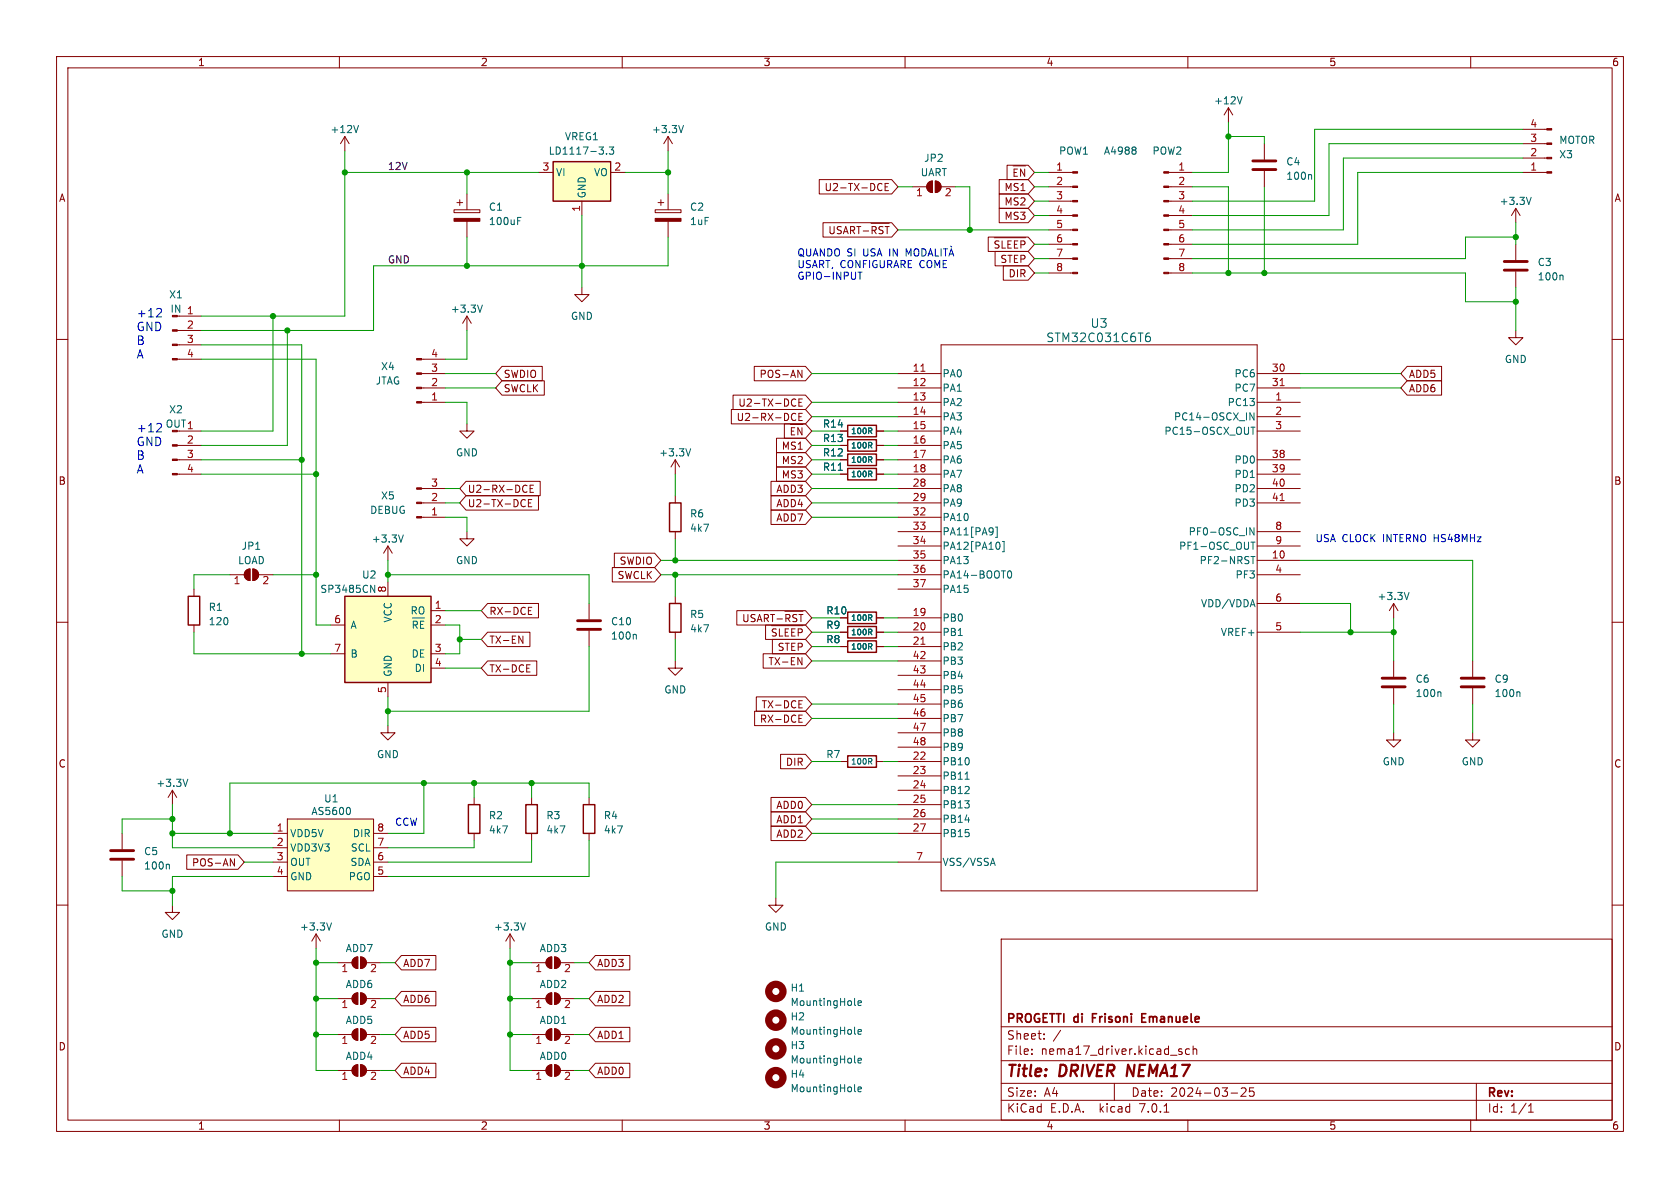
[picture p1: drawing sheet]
<svg xmlns="http://www.w3.org/2000/svg" width="297mm" height="210mm" viewBox="0 0 297 210" stroke-linecap="round" stroke-linejoin="round" font-family="sans-serif">
<g fill="none" stroke="#840000" stroke-width=".18">
<path d="M10 10h277v190h-277zM12 12h273v186h-273zM60 10v2M110 10v2M160 10v2M210 10v2M260 10v2M80.3 37.1h4.5v.5h-4.5zM80.8 35.8h1M81.3 35.3v1M82.5 34.3v2.8M82.5 39.1v2.8"/>
<path d="M95.2 30.5h2.6M102.9 35.6v2.5M107.9 30.5h2.6M115.8 37.1h4.6v.5h-4.6zM116.3 35.8h1M116.8 35.3v1M118.1 24.1v2.6M118.1 34.3v2.8M118.1 39.1v2.8M118.1 24.1l-.8 1.3M118.1 24.1l.8 1.3M10 60h2"/>
<path d="M285 60h2M158.7 71.1h7.7M158.7 66h7.7M158.7 68.6h7.7M158.7 73.7h7.7M158.7 76.2h7.7M158.7 78.7h7.7M166.4 61h55.8v96.5h-55.8zM222.2 71.1h7.7M222.2 66h7.7M222.2 68.6h7.7M222.2 73.7h7.7"/>
<path d="M222.2 76.2h7.7M158.7 99.1h7.7M158.7 81.3h7.7M158.7 83.8h7.7M158.7 86.4h7.7M158.7 88.9h7.7M158.7 91.4h7.7M158.7 94h7.7M158.7 96.5h7.7M222.2 99.1h7.7M222.2 81.3h7.7M222.2 83.8h7.7"/>
<path d="M222.2 86.4h7.7M222.2 88.9h7.7M222.2 94h7.7M222.2 96.5h7.7M10 110h2M148.6 114.3h1.3M148.6 109.2h1.3M148.6 111.8h1.3M154.9 114.3h1.3M154.9 109.2h1.3M154.9 111.8h1.3M158.7 114.3h7.7"/>
<path d="M158.7 109.2h7.7M158.7 111.8h7.7M158.7 101.6h7.7M158.7 104.1h7.7M158.7 116.8h7.7M158.7 119.4h7.7M222.2 111.8h7.7M222.2 101.6h7.7M222.2 106.7h7.7M285 110h2M148.6 134.6h1.3M154.9 134.6h1.3"/>
<path d="M158.7 134.6h7.7M158.7 137.2h7.7M158.7 139.7h7.7M158.7 121.9h7.7M158.7 124.5h7.7M158.7 127h7.7M158.7 129.5h7.7M158.7 132.1h7.7M10 160h2M94 141v1.2M94 147.3v1.3M158.7 142.2h7.7"/>
<path d="M158.7 144.8h7.7M158.7 147.3h7.7M158.7 152.4h7.7M285 160h2M55.9 165.1l-.8 1.3M55.9 165.1v2.5M55.9 165.1l.7 1.3M59.7 170.2h2.5M62.6 169.4l.6-.2v2a1.02 1.02 0 0 1-.9-.7 1.02 1.02 0 0 1 .3-1.1zM63.8 169.2a1.02 1.02 0 0 1 1 1 1.02 1.02 0 0 1-1 1zM64.8 170.2h2.5M90.2 165.1l-.8 1.3"/>
<path d="M90.2 165.1v2.5M90.2 165.1l.7 1.3M177 166h108v32h-108zM60 198v2M94 189.2h2.5M94 182.9h2.5M96.8 188.5l.7-.3v2a1.02 1.02 0 0 1-.9-.6 1.02 1.02 0 0 1 .2-1.1zM96.8 182.1l.7-.2v2a1.02 1.02 0 0 1-.9-.7 1.02 1.02 0 0 1 .2-1.1zM98 188.2a1.02 1.02 0 0 1 1.1 1 1.02 1.02 0 0 1-1.1 1zM98 181.9a1.02 1.02 0 0 1 1.1 1 1.02 1.02 0 0 1-1.1 1zM99.1 189.2h2.5M99.1 182.9h2.5"/>
<path d="M110 198v2M160 198v2M177 194.5h108M177 191.5h108M177 187.5h108M177 181.5h108M182.4 186.3v.1M182.4 185.5v.1M184.6 183.6v.1M184.6 182.8v.1M197 191.5v3M205.8 196.6h.8"/>
<path d="M208.4 185.7l.6 .4-.2 .3-.4-.1M208.9 185.5l-.3-.1-.2 .2M210 198v2M210.3 185.5l-.4-.1-.3 .3v.4l.1 .2h.6M210.9 185.5l.2-.1 .4 .1 .1 .9M210.9 184.9v1.5M217.6 193.2h1.2M219.4 192.4l.6-.1 .2 .1 .1 .3-.9 1.1h.9M221.6 192.3h-.7v.7l.2-.1h.5l.1 .3-.1 .5-.2 .1-.5-.1M260 198v2M261 191.5v6.5M270.2 196.6h.9"/>
<path d="M270.2 195.5l.4-.4v1.5"/>
</g>
<path d="M201.9 179.9h.5M202.6 179.2h-.7v1.5h.7" fill="none" stroke="#840000" stroke-width=".3"/>
<g fill="#840000" stroke="#840000" stroke-width=".18">
<path d="M96.8 188.5l.7-.3v2a1.02 1.02 0 0 1-.9-.6 1.02 1.02 0 0 1 .2-1.1z"/>
<path d="M98 188.2a1.02 1.02 0 0 1 1.1 1 1.02 1.02 0 0 1-1.1 1z"/>
<path d="M62.6 169.4l.6-.2v2a1.02 1.02 0 0 1-.9-.7 1.02 1.02 0 0 1 .3-1.1z"/>
<path d="M63.8 169.2a1.02 1.02 0 0 1 1 1 1.02 1.02 0 0 1-1 1z"/>
<path d="M80.3 38.6h4.5v.5h-4.5z"/>
<path d="M96.8 182.1l.7-.2v2a1.02 1.02 0 0 1-.9-.7 1.02 1.02 0 0 1 .2-1.1z"/>
<path d="M98 181.9a1.02 1.02 0 0 1 1.1 1 1.02 1.02 0 0 1-1.1 1z"/>
<path d="M115.8 38.6h4.6v.5h-4.6z"/>
</g>
<path d="M97.8 28.6h10.1v7h-10.1zM149.9 113.3h5v2h-5zM149.9 108.2h5v2h-5zM149.9 110.7h5v2.1h-5zM149.9 133.6h5v2h-5zM93 142.2h2v5.1h-2z" fill="none" stroke="#840000" stroke-width=".25"/>
<g fill="none" stroke="#006464" stroke-width=".18">
<path d="M91.5 38.4h.6M107.2 27.1v.2M107.7 26h.8l-.4 .5 .3 .1v.5l-.1 .2-.6-.2M120.8 22.2l-.4 1.2M202.7 59.5h.4l.3 .2-.2 .6h-.5M203.2 58.9a.54 .54 0 0 0-.6 .3M221.1 75.5h.8M221.5 75.5v1.3M221.7 73v1.2l-.7-1.2v1.2M176 93.2h.3v1.8h-.3M176.7 96.1v.8M177.2 95.7h.3v1.8h-.3"/>
<path d="M221.1 98.4h.8M221.1 95.8h.8M221.5 95.8v1.3M221.5 98.4v1.2M221.7 93.3v1.3l-.7-1.3v1.3M178.2 101l.2-.1a.68 .68 0 0 1 .5 .7 .68 .68 0 0 1-.5 .6l-.2-.1-.1-.4zM170.6 137.7h.7M58.6 163.1l-.4 1.3M92.9 163.1l-.4 1.3M151.1 177.7l.2 .1M151.7 177.3l.6-.1-.1-.2-.3-.1-.2 .2v.6h.5M151.1 187.9h.2"/>
<path d="M151.1 182.8h.2M151.7 187.5l.6-.1-.1-.3h-.3l-.2 .1v.7h.5M151.7 182.4l.6-.1-.1-.3h-.3l-.2 .2v.6h.5"/>
</g>
<path d="M162.8 65.6h.7M226.3 68.2h.7M226.3 88.5h.7M162.8 113.9h.7" fill="none" stroke="#a90000" stroke-width=".18"/>
<g fill="none" stroke="#840000" stroke-width="1.3">
<circle cx="137.2" cy="175.3" r="1.27"/>
<circle cx="137.2" cy="185.4" r="1.27"/>
<circle cx="137.2" cy="180.3" r="1.27"/>
</g>
<path d="M97.8 28.6h10.1v7h-10.1z" fill="#ffffc2" stroke="#ffffc2" stroke-width=".18"/>
<path d="M50.8 144.8h15.2v12.7h-15.2z" fill="#ffffc2"/>
<g fill="none" stroke="#840000" stroke-width=".18">
<path d="M217.2 19.1l-.8 1.2M217.2 19.1v2.5M217.2 19.1l.7 1.2M61 24.1l-.8 1.3M61 24.1v2.6M61 24.1l.7 1.3M144.8 31.7h12.8l1.1 1.3-1.1 1.3h-12.8zM145.5 39.4h12.1l1.1 1.2-1.1 1.3h-12.1zM154 39.5h3.2M155.4 32.5l.3-.1 .2 .1M155.9 33.6l-.2 .1-.3-.1M156.5 33h.4"/>
<path d="M157.1 32.4h-.6v1.3h.6M161.3 33h2.5M164.2 32.3l.6-.3v2a1.02 1.02 0 0 1-.9-.6 1.02 1.02 0 0 1 .3-1.1zM165.4 32a1.02 1.02 0 0 1 1 1 1.02 1.02 0 0 1-1 1zM166.4 33h2.5M176.6 31.7h5.2l1.1 1.3-1.1 1.3h-5.2zM176.6 34.3h5.2l1.1 1.3-1.1 1.2h-5.2zM176.6 36.8h5.2l1.1 1.3-1.1 1.3h-5.2zM178 29.2h3.8l1.1 1.3-1.1 1.3h-3.8zM179.1 29.3h2.2M179.3 30.5h.4M179.9 29.9h-.6v1.3h.6"/>
<path d="M181.1 29.9v1.3l-.7-1.3v1.3M185.4 38.1h4.2M185.4 35.6h4.2M185.4 33h4.2M185.4 30.5h4.2M206.6 38.1h4.2M206.6 35.6h4.2M206.6 33h4.2M206.6 30.5h4.2M223.5 25.4v2.8M223.5 30.2v2.8M268 36.8v2.6"/>
<path d="M268 36.8l-.8 1.3M268 36.8l.7 1.3M269.2 30.5h4.3M269.2 22.9h4.3M269.2 25.4h4.3M269.2 27.9h4.3M31.3 58.4h4.3M31.7 55.9h3.9M82.5 55.9l-.7 1.3M82.5 55.9v2.5M82.5 55.9l.8 1.3M102.9 50.8v1.3h1.2l-1.2 1.2-1.3-1.2h1.3"/>
<path d="M146.7 40v1.1M147.5 40v1.1M148.7 40.1l-.5-.1-.2 .3M149.1 41.3l.4-1.3 .4 1.3M151.1 40.3l-.2-.3h-.5v1.3M151.5 40h.7M151.8 40v1.3M154.9 40.3l-.2-.3h-.5v1.3M156.1 40.1l-.5-.1-.2 .3M156.5 40h.7M156.8 40v1.3M174.7 41.9h7.1l1.1 1.3-1.1 1.3h-7.1z"/>
<path d="M175.8 42h5.5M175.9 44.4h5.9l1.1 1.3-1.1 1.3h-5.9zM176.6 42.6h-.5l-.2 .2M177.2 42.6v1.3M177.4 47h4.4l1.1 1.3-1.1 1.2h-4.4zM178.8 42.6h-.6v1.3M179.9 42.6h-.6v1.3M181.2 42.8l-.2-.2h-.5v1.3M185.4 48.3h4.2M185.4 45.7h4.2M185.4 43.2h4.2M185.4 40.6h4.2"/>
<path d="M206.6 48.3h4.2M206.6 45.7h4.2M206.6 43.2h4.2M206.6 40.6h4.2M268 58.4v1.3h1.2l-1.2 1.3-1.3-1.3h1.3M268 43.2v2.8M268 48v2.8M31.3 78.7h4.3M31.3 63.5h4.3M31.3 61h4.3M31.7 76.2h3.9M74.5 63.5h4.2"/>
<path d="M74.5 66h4.2M74.5 68.6h4.2M74.5 71.1h4.2M82.5 74.9v1.3h1.3l-1.3 1.3-1.2-1.3h1.2M88.7 67.3h7.5v2.6h-7.5l-1.1-1.3zM88.7 64.8h7.2v2.5h-7.2l-1.1-1.3zM129.3 72.4h13.1l1.1 1.3-1.1 1.2h-13.1zM129.6 69.8h12.8l1.1 1.3-1.1 1.3h-12.8zM133.3 64.8h9.1l1.1 1.2-1.1 1.3h-9.1zM137.3 77.5h5.1l1.1 1.2-1.1 1.3h-5.1zM138.7 74.9h3.7l1.1 1.3-1.1 1.3h-3.7zM139.7 75h2.3"/>
<path d="M139.9 76.2h.4M140.1 73.1h.3l.3 .1M140.1 70.6l.3-.1 .3 .1M140.5 75.6h-.6v1.3h.6M140.7 74.2l-.3 .1h-.3M140.7 71.7l-.3 .1-.3-.1M141.1 65.4l.7 1.3v-1.3M141.2 71.1h.5M141.2 73.7h.5M141.8 75.6v1.3l-.7-1.3v1.3M141.8 73.1h-.6v1.2h.6M141.8 70.5h-.6v1.3h.6"/>
<path d="M148.6 78.7h1.3M148.6 76.2h1.3M154.9 78.7h1.3M154.9 76.2h1.3M248.8 64.8h6.1v2.5h-6.1l-1.2-1.3zM248.8 67.3h6.1v2.6h-6.1l-1.2-1.3zM31.3 83.8h4.3M31.3 81.3h4.3M68.6 96.5l-.8 1.3M68.6 96.5v2.6M68.6 96.5l.7 1.3M74.5 86.4h4.2"/>
<path d="M74.5 88.9h4.2M74.5 91.4h4.2M82.4 85.1h13.1v2.5h-13.1l-1.1-1.2zM82.4 87.6h12.8v2.6h-12.8l-1.1-1.3zM82.5 94v1.3h1.3l-1.3 1.2-1.2-1.2h1.2M92.5 88.3l.4 .1M92.8 85.8l.4 .1M92.9 89.5l-.4 .1M93.2 86.9l-.4 .1M93.4 88.9h.4M93.7 86.4h.4M94 88.3h-.6v1.3h.6"/>
<path d="M94.3 85.8h-.6v1.2h.6M108.6 97.8h7.1l1.1 1.3-1.1 1.2h-7.1zM119.4 81.3v2.5M119.4 87.6v1.3M119.4 94v1.3M119.4 81.3l-.8 1.3M119.4 81.3l.7 1.3M136.3 85.1h6.1l1.1 1.3-1.1 1.2h-6.1zM136.3 87.6h6.1l1.1 1.3-1.1 1.3h-6.1zM136.3 90.2h6.1l1.1 1.2-1.1 1.3h-6.1zM137.3 82.5h5.1l1.1 1.3-1.1 1.3h-5.1zM137.3 80h5.1l1.1 1.3-1.1 1.3h-5.1z"/>
<path d="M148.6 83.8h1.3M148.6 81.3h1.3M154.9 83.8h1.3M154.9 81.3h1.3M34.3 104.1v1.3M34.3 110.5v1.3M40.6 101.6h2.6M43.5 100.9l.7-.3v2a1.02 1.02 0 0 1-.9-.6 1.02 1.02 0 0 1 .2-1.1zM44.7 100.6a1.02 1.02 0 0 1 1 1 1.02 1.02 0 0 1-1 1zM45.7 101.6h2.6M58.4 110.5h2.6M58.4 115.6h2.6"/>
<path d="M68.6 102.9v2.5M76.2 108h2.5M76.2 110.5h2.5M76.2 115.6h2.5M76.2 118.1h2.5M86.2 106.7h9v2.5h-9l-1.1-1.2zM86.2 116.8h8.7v2.6h-8.7l-1.1-1.3zM86.2 111.8h7.5v2.5h-7.5l-1.1-1.3zM91.7 112.4l.7 1.3v-1.3M93.1 118.8h.6M93.1 117.5h.6M93.4 108h.4"/>
<path d="M93.4 108.6h.6M93.4 107.4h.6M104.1 106.7v2.8M104.1 111.5v2.8M108.2 100.3h7.5l1.1 1.3-1.1 1.3h-7.5zM119.4 116.8v1.3h1.2l-1.2 1.3-1.3-1.3h1.3M119.4 105.4v1.3M119.4 111.8v1.2M130.3 107.9h12.1l1.1 1.3-1.1 1.3h-12.1zM131.5 108.6v1.1M132.2 108.6v1.1M133.5 108.7l-.5-.1-.2 .3"/>
<path d="M133.9 109.9l.4-1.3 .4 1.3M134.9 115.6h7.5l1.1 1.2-1.1 1.3h-7.5zM135.3 110.5h7.1l1.1 1.3-1.1 1.2h-7.1zM135.9 108.9l-.3-.3h-.5v1.3M136.2 108.6h.7M136.4 110.6h5.6M136.5 113h5.9l1.1 1.3-1.1 1.3h-5.9zM136.6 108.6v1.3M137.8 111.2v1.2M138.8 108.1h3.2M138.8 111.2v1.2M139.7 108.9l-.3-.3h-.5v1.3"/>
<path d="M140 111.2v1.2M140.9 108.7l-.5-.1-.3 .3M141.1 116.2l.7 1.3v-1.3M141.1 111.2v1.2M141.2 108.6h.8M141.6 108.6v1.3M148.6 114.3h1.3M148.6 109.2h1.3M148.6 111.8h1.3M154.9 114.3h1.3M154.9 109.2h1.3M154.9 111.8h1.3"/>
<path d="M246.4 106.7v2.5M246.4 116.8v2.8M246.4 106.7l-.8 1.3M246.4 106.7l.7 1.3M260.3 116.8v2.8M30.5 139.7l-.8 1.3M30.5 139.7v2.5M30.5 139.7l.7 1.3M68.6 128.3v1.2h1.2l-1.2 1.3-1.3-1.3h1.3M68.6 120.7v2.5M133.4 125.7h9l1.1 1.3-1.1 1.3h-9zM133.7 123.2h8.7l1.1 1.3-1.1 1.2h-8.7z"/>
<path d="M138 133.3h4.4l1.1 1.3-1.1 1.3h-4.4zM141.2 124.5h.5M141.2 125.1h.6M141.2 123.9h.6M141.2 127h.5M141.2 127.7h.6M141.2 126.4h.6M246.4 129.5v1.3h1.2l-1.2 1.3-1.3-1.3h1.3M246.4 121.7v2.8M260.3 129.5v1.3h1.3l-1.3 1.3-1.2-1.3h1.2M260.3 121.7v2.8M21.6 147.3v2.8"/>
<path d="M21.6 152.1v2.8M33 151.1h9.1l1.1 1.3-1.1 1.3h-9.1zM40.7 151.8l.7 1.3v-1.3M48.3 147.3h2.5M48.3 149.9h2.5M48.3 152.4h2.5M48.3 154.9h2.5M50.8 144.8h15.2v12.7h-15.2zM66 147.3h2.6M66 149.9h2.6M66 152.4h2.6M66 154.9h2.6"/>
<path d="M83.8 141v1.2M83.8 147.3v1.3M104.1 141v1.2M104.1 147.3v1.3M136.3 141h6.1l1.1 1.2-1.1 1.3h-6.1zM136.3 143.5h6.1l1.1 1.3-1.1 1.3h-6.1zM136.3 146h6.1l1.1 1.3-1.1 1.3h-6.1zM137.2 158.8v1.2h1.2l-1.2 1.3-1.3-1.3h1.3M30.5 160v1.3h1.2l-1.2 1.3-1.3-1.3h1.3M59.7 176.5h2.5M62.6 175.8l.6-.3v2a1.02 1.02 0 0 1-.9-.6 1.02 1.02 0 0 1 .3-1.1zM63.8 175.5a1.02 1.02 0 0 1 1 1 1.02 1.02 0 0 1-1 1z"/>
<path d="M64.8 176.5h2.5M71 168.9h6.1v2.6h-6.1l-1.2-1.3zM71 175.3h6.1v2.5h-6.1l-1.2-1.3zM94 176.5h2.5M94 170.2h2.5M96.8 175.8l.7-.3v2a1.02 1.02 0 0 1-.9-.6 1.02 1.02 0 0 1 .2-1.1zM96.8 169.4l.7-.2v2a1.02 1.02 0 0 1-.9-.7 1.02 1.02 0 0 1 .2-1.1zM98 175.5a1.02 1.02 0 0 1 1.1 1 1.02 1.02 0 0 1-1.1 1zM98 169.2a1.02 1.02 0 0 1 1.1 1 1.02 1.02 0 0 1-1.1 1zM99.1 176.5h2.5M99.1 170.2h2.5M105.3 175.3h6v2.5h-6l-1.2-1.3z"/>
<path d="M105.3 168.9h6v2.6h-6l-1.2-1.3zM59.7 189.2h2.5M59.7 182.9h2.5M62.6 188.5l.6-.3v2a1.02 1.02 0 0 1-.9-.6 1.02 1.02 0 0 1 .3-1.1zM62.6 182.1l.6-.2v2a1.02 1.02 0 0 1-.9-.7 1.02 1.02 0 0 1 .3-1.1zM63.8 188.2a1.02 1.02 0 0 1 1 1 1.02 1.02 0 0 1-1 1zM63.8 181.9a1.02 1.02 0 0 1 1 1 1.02 1.02 0 0 1-1 1zM64.8 189.2h2.5M64.8 182.9h2.5M71 181.6h6.1v2.6h-6.1l-1.2-1.3zM71 188h6.1v2.5h-6.1l-1.2-1.3zM105.3 188h6v2.5h-6l-1.2-1.3z"/>
<path d="M105.3 181.6h6v2.6h-6l-1.2-1.3z"/>
</g>
<g fill="none" stroke="#006464" stroke-width=".18">
<path d="M219.6 17.1l-.4 1.3M63.4 22.2l-.4 1.2M200.7 26l.1 .2-.1 .3M200.7 26.6l.1 .2-.1 .4M231.7 30.9l.2 .1v.7M270.7 34.9l-.4 1.2M85.3 53.9l-.5 1.3M276.1 48.6l.2 .2v.7M122.1 79.3l-.4 1.3M71.3 94.6l-.4 1.2M65.5 103.5l.8 1.2v-1.2M73.8 110l-.2-.2h-.5v1.3"/>
<path d="M74.9 109.8h-.6v1.3M112.3 112.1l.2 .2v.7M249.1 104.7l-.4 1.3M33.2 137.7l-.4 1.3M254.6 122.3l.1 .2v.6M268.5 122.3l.2 .2v.6M29.8 152.8l.1 .2v.6M61.8 142.8l.1 .4-.1 .7M151.1 192.9l.2 .1M151.7 192.6l.6-.2-.1-.2-.3-.1-.2 .2v.6h.5"/>
</g>
<g fill="#840000" stroke="#840000" stroke-width=".18">
<path d="M73.7 86.2h.8v.3h-.8z"/>
<path d="M73.7 88.8h.8v.2h-.8z"/>
<path d="M73.7 91.3h.8v.3h-.8z"/>
<path d="M62.6 188.5l.6-.3v2a1.02 1.02 0 0 1-.9-.6 1.02 1.02 0 0 1 .3-1.1z"/>
<path d="M63.8 188.2a1.02 1.02 0 0 1 1 1 1.02 1.02 0 0 1-1 1z"/>
<path d="M205.7 48.1h.9v.3h-.9z"/>
<path d="M205.7 45.6h.9v.2h-.9z"/>
<path d="M205.7 43.1h.9v.2h-.9z"/>
<path d="M205.7 40.5h.9v.3h-.9z"/>
<path d="M205.7 38h.9v.2h-.9z"/>
<path d="M205.7 35.4h.9v.3h-.9z"/>
<path d="M205.7 32.9h.9v.2h-.9z"/>
<path d="M205.7 30.4h.9v.2h-.9z"/>
<path d="M62.6 182.1l.6-.2v2a1.02 1.02 0 0 1-.9-.7 1.02 1.02 0 0 1 .3-1.1z"/>
<path d="M63.8 181.9a1.02 1.02 0 0 1 1 1 1.02 1.02 0 0 1-1 1z"/>
<path d="M189.6 48.1h.9v.3h-.9z"/>
<path d="M189.6 45.6h.9v.2h-.9z"/>
<path d="M189.6 43.1h.9v.2h-.9z"/>
<path d="M189.6 40.5h.9v.3h-.9z"/>
<path d="M189.6 38h.9v.2h-.9z"/>
<path d="M189.6 35.4h.9v.3h-.9z"/>
<path d="M189.6 32.9h.9v.2h-.9z"/>
<path d="M189.6 30.4h.9v.2h-.9z"/>
<path d="M96.8 175.8l.7-.3v2a1.02 1.02 0 0 1-.9-.6 1.02 1.02 0 0 1 .2-1.1z"/>
<path d="M98 175.5a1.02 1.02 0 0 1 1.1 1 1.02 1.02 0 0 1-1.1 1z"/>
<path d="M62.6 175.8l.6-.3v2a1.02 1.02 0 0 1-.9-.6 1.02 1.02 0 0 1 .3-1.1z"/>
<path d="M63.8 175.5a1.02 1.02 0 0 1 1 1 1.02 1.02 0 0 1-1 1z"/>
<path d="M43.5 100.9l.7-.3v2a1.02 1.02 0 0 1-.9-.6 1.02 1.02 0 0 1 .2-1.1z"/>
<path d="M44.7 100.6a1.02 1.02 0 0 1 1 1 1.02 1.02 0 0 1-1 1z"/>
<path d="M164.2 32.3l.6-.3v2a1.02 1.02 0 0 1-.9-.6 1.02 1.02 0 0 1 .3-1.1z"/>
<path d="M165.4 32a1.02 1.02 0 0 1 1 1 1.02 1.02 0 0 1-1 1z"/>
<path d="M96.8 169.4l.7-.2v2a1.02 1.02 0 0 1-.9-.7 1.02 1.02 0 0 1 .2-1.1z"/>
<path d="M98 169.2a1.02 1.02 0 0 1 1.1 1 1.02 1.02 0 0 1-1.1 1z"/>
<path d="M273.5 22.7h.8v.3h-.8z"/>
<path d="M273.5 25.3h.8v.2h-.8z"/>
<path d="M273.5 27.8h.8v.3h-.8z"/>
<path d="M273.5 30.4h.8v.2h-.8z"/>
<path d="M30.5 63.4h.8v.2h-.8z"/>
<path d="M30.5 60.8h.8v.3h-.8z"/>
<path d="M30.5 58.3h.8v.2h-.8z"/>
<path d="M30.5 83.7h.8v.2h-.8z"/>
<path d="M30.5 81.2h.8v.2h-.8z"/>
<path d="M30.5 78.6h.8v.3h-.8z"/>
<path d="M73.7 63.4h.8v.2h-.8z"/>
<path d="M73.7 65.9h.8v.3h-.8z"/>
<path d="M73.7 68.5h.8v.2h-.8z"/>
<path d="M73.7 71h.8v.2h-.8z"/>
</g>
<circle cx="137.2" cy="190.5" r="1.27" fill="none" stroke="#840000" stroke-width="1.3"/>
<path d="M149.9 77.7h5v2.1h-5zM149.9 75.2h5v2h-5zM118.4 88.9h2v5.1h-2zM149.9 82.8h5v2h-5zM149.9 80.3h5v2h-5zM33.3 105.4h2v5.1h-2zM61 105.4h15.2v15.3h-15.2zM118.4 106.7h2v5.1h-2zM82.8 142.2h2v5.1h-2zM103.1 142.2h2.1v5.1h-2.1z" fill="none" stroke="#840000" stroke-width=".25"/>
<path d="M61 105.4h15.2v15.3h-15.2z" fill="#ffffc2" stroke="#ffffc2" stroke-width=".18"/>
<path d="M221.5 30h4.1M221.5 28.4h4.1M265.9 47.8h4.1M265.9 46.2h4.1M102.1 111.3h4.1M102.1 109.7h4.1M244.3 119.9h4.1M258.3 119.9h4.1M244.3 121.4h4.1M258.3 121.4h4.1M19.6 151.9h4M19.6 150.4h4" fill="none" stroke="#840000" stroke-width=".51"/>
<g fill="none" stroke="#0000c2" stroke-width=".18">
<path d="M28.3 54.5l.3 .3-.1 .4-.9 .8h1M152 48.1v1.3M160.2 45.3v-1.3l.4 .9 .4-.9v1.3M161.7 44.2l.2-.2a.43 .43 0 0 1 .5 .4v.4a.42 .42 0 0 1-.4 .5 .42 .42 0 0 1-.4-.5zM163 44a.64 .64 0 0 1 .7 .6 .64 .64 0 0 1-.7 .7zM164.1 45.3l.4-1.3 .4 1.3M164.2 44.9h.6M165.3 44v1.3h.6M166.4 44v1.3M166.8 44h.7M167.2 44v1.3M167.8 45.3l.4-1.3 .4 1.3"/>
<path d="M167.9 44.9h.6M168.1 43.5l.1 .2M28.3 74.8l.3 .3-.1 .4-.9 .8h1"/>
</g>
<g fill="none" stroke="#009600" stroke-width=".18">
<path d="M61 26.7v29.2h-25.4M61 30.5h34.2M82.5 30.5v3.8M102.9 38.1v12.7M110.5 30.5h7.6M118.1 26.7v7.6M158.7 33h2.6M168.9 33h2.5v7.6M182.9 30.5h2.5M182.9 38.1h2.5M182.9 35.6h2.5M182.9 33h2.5"/>
<path d="M210.8 33h6.4v15.3M217.2 21.6v8.9h-6.4M217.2 24.1h6.3v1.3M223.5 33v15.3M268 39.4v3.8M269.2 30.5h-29.2v12.7h-29.2M269.2 25.4h-34.3v12.7h-24.1M269.2 27.9h-31.7v12.7h-26.7M269.2 22.9h-36.8v12.7h-21.6M48.3 55.9v20.3h-12.7M50.8 58.4v20.3h-15.2M82.5 41.9v5.1"/>
<path d="M82.5 58.4v5.1h-3.8M118.1 41.9v5.1h-52.1v11.4h-30.4M158.7 40.6h26.7M182.9 45.7h2.5M182.9 43.2h2.5M182.9 48.3h2.5M210.8 48.3h48.3v5h8.9M268 41.9h-8.9v3.8h-48.3M268 50.8v7.6M35.6 61h17.7v54.6M35.6 63.5h20.3v47h2.5M78.7 71.1h3.8v3.8"/>
<path d="M78.7 66h8.9M78.7 68.6h8.9M143.5 66h15.2M143.5 71.1h15.2M143.5 73.7h15.2M143.5 76.2h5.1M143.5 78.7h5.1M156.2 76.2h2.5M156.2 78.7h2.5M229.9 66h17.7M229.9 68.6h17.7M35.6 83.8h20.3"/>
<path d="M35.6 81.3h17.7M68.6 99.1v3.8M78.7 91.4h3.8v2.6M78.7 86.4h2.6M78.7 88.9h2.6M116.8 99.1h41.9M119.4 83.8v3.8M119.4 95.3v3.8M143.5 86.4h15.2M143.5 83.8h5.1M143.5 91.4h15.2M143.5 88.9h15.2"/>
<path d="M143.5 81.3h5.1M156.2 83.8h2.5M156.2 81.3h2.5M229.9 99.1h30.4v17.7M34.3 111.8v3.8h24.1M40.6 101.6h-6.3v2.5M48.3 101.6h7.6M68.6 101.6h35.5v5.1M78.7 118.1h6.4M78.7 110.5h2.6v5.1h-2.6M78.7 108h6.4M81.3 113h3.8"/>
<path d="M104.1 114.3v11.4h-35.5M116.8 101.6h41.9M119.4 101.6v3.8M119.4 113v3.8M143.5 114.3h5.1M143.5 111.8h5.1M143.5 116.8h15.2M143.5 109.2h5.1M156.2 114.3h2.5M156.2 111.8h2.5M156.2 109.2h2.5M229.9 111.8h16.5"/>
<path d="M229.9 106.7h8.9v5.1M246.4 109.2v7.6M68.6 123.2v5.1M74.9 138.4v8.9h-6.3M83.8 138.4v2.6M94 138.4v2.6M143.5 134.6h5.1M143.5 127h15.2M143.5 124.5h15.2M156.2 134.6h2.5M246.4 124.5v5M260.3 124.5v5"/>
<path d="M21.6 154.9v2.6h8.9M30.5 144.8h-8.9v2.5M30.5 147.3h17.8M30.5 142.2v7.7h17.8M43.2 152.4h5.1M48.3 154.9h-17.8v5.1M83.8 148.6v1.3h-15.2M94 148.6v3.8h-25.4M104.1 141v-2.6h-63.5v8.9M104.1 148.6v6.3h-35.5M143.5 142.2h15.2M143.5 144.8h15.2"/>
<path d="M143.5 147.3h15.2M158.7 152.4h-21.5v6.4M55.9 170.2h3.8M55.9 167.6v21.6h3.8M55.9 176.5h3.8M67.3 170.2h2.5M67.3 176.5h2.5M90.2 170.2h3.8M90.2 176.5h3.8M90.2 167.6v21.6h3.8M101.6 170.2h2.5M101.6 176.5h2.5"/>
<path d="M55.9 182.9h3.8M67.3 182.9h2.5M67.3 189.2h2.5M90.2 182.9h3.8M101.6 182.9h2.5M101.6 189.2h2.5"/>
</g>
<g fill="#009600" stroke="#009600" stroke-width=".18">
<circle cx="82.5" cy="47" r=".46"/>
<circle cx="82.5" cy="30.5" r=".46"/>
<circle cx="48.3" cy="55.9" r=".46"/>
<circle cx="50.8" cy="58.4" r=".46"/>
<circle cx="118.1" cy="30.5" r=".46"/>
<circle cx="102.9" cy="47" r=".46"/>
<circle cx="61" cy="30.5" r=".46"/>
<circle cx="268" cy="41.9" r=".46"/>
<circle cx="217.2" cy="24.1" r=".46"/>
<circle cx="217.2" cy="48.3" r=".46"/>
<circle cx="119.4" cy="99.1" r=".46"/>
<circle cx="119.4" cy="101.6" r=".46"/>
<circle cx="223.5" cy="48.3" r=".46"/>
<circle cx="246.4" cy="111.8" r=".46"/>
<circle cx="268" cy="53.3" r=".46"/>
<circle cx="238.8" cy="111.8" r=".46"/>
<circle cx="171.4" cy="40.6" r=".46"/>
<circle cx="53.3" cy="115.6" r=".46"/>
<circle cx="55.9" cy="101.6" r=".46"/>
<circle cx="55.9" cy="83.8" r=".46"/>
<circle cx="68.6" cy="101.6" r=".46"/>
<circle cx="81.3" cy="113" r=".46"/>
<circle cx="40.6" cy="147.3" r=".46"/>
<circle cx="74.9" cy="138.4" r=".46"/>
<circle cx="55.9" cy="170.2" r=".46"/>
<circle cx="94" cy="138.4" r=".46"/>
<circle cx="83.8" cy="138.4" r=".46"/>
<circle cx="68.6" cy="125.7" r=".46"/>
<circle cx="30.5" cy="147.3" r=".46"/>
<circle cx="30.5" cy="157.5" r=".46"/>
<circle cx="30.5" cy="144.8" r=".46"/>
<circle cx="90.2" cy="176.5" r=".46"/>
<circle cx="90.2" cy="182.9" r=".46"/>
<circle cx="90.2" cy="170.2" r=".46"/>
<circle cx="55.9" cy="176.5" r=".46"/>
<circle cx="55.9" cy="182.9" r=".46"/>
<circle cx="53.3" cy="81.3" r=".46"/>
</g>
<g font-size="2.8" fill="#840000">
<text x="178" y="190.8">Title:</text>
<text x="187.4" y="190.8">DRIVER NEMA17</text>
</g>
<g font-size="2.1" fill="#0000c2">
<text x="24.1" y="56.2">+12</text>
<text x="24.1" y="58.6">GND</text>
<text x="24.1" y="61.1">B</text>
<text x="24.1" y="63.5">A</text>
<text x="24.1" y="76.5">+12</text>
<text x="24.1" y="79">GND</text>
<text x="24.1" y="81.4">B</text>
<text x="24.1" y="83.8">A</text>
</g>
<g font-size="2.1" fill="#006464">
<text x="192.7" y="58.1">U3</text>
<text x="184.9" y="60.6">STM32C031C6T6</text>
</g>
<g font-size="2.1" fill="#840000">
<text x="178" y="183.9">Sheet:</text>
<text x="178" y="181.1">PROGETTI di</text>
<text x="186.2" y="183.9">/</text>
<text x="193.7" y="181.1">Frisoni</text>
<text x="202.9" y="181.1">Emanuele</text>
<text x="178" y="186.6">File:</text>
<text x="184" y="186.6">nema17_driver.kicad_sch</text>
<text x="178" y="196.8">KiCad</text>
<text x="178" y="194">Size:</text>
<text x="184.6" y="194">A4</text>
<text x="185.7" y="196.8">E.D.A.</text>
<text x="194.4" y="196.8">kicad</text>
<text x="200" y="194">Date:</text>
<text x="201.5" y="196.8">7.0.1</text>
<text x="206.9" y="194">2024-03-25</text>
<text x="263" y="194.2">Rev:</text>
<text x="263" y="196.8">Id:</text>
<text x="267" y="196.8">1/1</text>
</g>
<g font-size="1.8" fill="#840000">
<text x="35" y="11.8">1</text>
<text x="85" y="11.8">2</text>
<text x="135" y="11.8">3</text>
<text x="185" y="11.8">4</text>
<text x="235" y="11.8">5</text>
<text x="285" y="11.8">6</text>
<text x="10.4" y="35.8">A</text>
<text x="145.6" y="33.9">U2-TX-DCE</text>
<text x="177.5" y="33.9">MS1</text>
<text x="285.4" y="35.8">A</text>
<text x="177.5" y="36.5">MS2</text>
<text x="177.5" y="39">MS3</text>
<text x="146.3" y="42.2">USART-~{RST}</text>
<text x="175.5" y="44.7">~{SLEEP}</text>
<text x="176.7" y="46.6">STEP</text>
<text x="178.2" y="49.2">DIR</text>
<text x="89.1" y="69.5">SWCLK</text>
<text x="89.1" y="67">SWDIO</text>
<text x="134.2" y="67">POS-AN</text>
<text x="249.1" y="67">ADD5</text>
<text x="249.1" y="69.5">ADD6</text>
<text x="130.1" y="74.6">U2-RX-DCE</text>
<text x="130.4" y="72">U2-TX-DCE</text>
<text x="138.1" y="82.2">MS2</text>
<text x="138.1" y="79.7">MS1</text>
<text x="10.3" y="85.8">B</text>
<text x="82.7" y="87.3">U2-RX-DCE</text>
<text x="82.7" y="89.8">U2-TX-DCE</text>
<text x="137.1" y="87.3">ADD3</text>
<text x="137.1" y="89.8">ADD4</text>
<text x="138.1" y="84.7">MS3</text>
<text x="285.3" y="85.8">B</text>
<text x="137.1" y="92.4">ADD7</text>
<text x="109.4" y="100">SWDIO</text>
<text x="109.1" y="102.5">SWCLK</text>
<text x="86.5" y="108.9">RX-DCE</text>
<text x="86.5" y="113.9">TX-EN</text>
<text x="131.1" y="110.7">USART-~{RST}</text>
<text x="136.1" y="113.3">~{SLEEP}</text>
<text x="86.5" y="119">TX-DCE</text>
<text x="135.7" y="117.8">TX-EN</text>
<text x="137.4" y="115.2">STEP</text>
<text x="134.5" y="125.4">TX-DCE</text>
<text x="134.2" y="127.9">RX-DCE</text>
<text x="10.3" y="135.8">C</text>
<text x="138.8" y="135.5">DIR</text>
<text x="285.3" y="135.8">C</text>
<text x="137.1" y="143.2">ADD0</text>
<text x="137.1" y="145.7">ADD1</text>
<text x="137.1" y="148.2">ADD2</text>
<text x="33.8" y="153.3">POS-AN</text>
<text x="71.3" y="171.1">ADD7</text>
<text x="105.6" y="171.1">ADD3</text>
<text x="71.3" y="177.4">ADD6</text>
<text x="105.6" y="177.4">ADD2</text>
<text x="10.3" y="185.8">D</text>
<text x="71.3" y="183.8">ADD5</text>
<text x="105.6" y="183.8">ADD1</text>
<text x="285.3" y="185.8">D</text>
<text x="71.3" y="190.1">ADD4</text>
<text x="105.6" y="190.1">ADD0</text>
<text x="35" y="199.8">1</text>
<text x="85" y="199.8">2</text>
<text x="135" y="199.8">3</text>
<text x="185" y="199.8">4</text>
<text x="235" y="199.8">5</text>
<text x="285" y="199.8">6</text>
</g>
<g font-size="1.8" fill="#006464">
<text x="58.4" y="23.7">+12V</text>
<text x="115.2" y="23.7">+3.3V</text>
<text x="214.6" y="18.6">+12V</text>
<text x="96.9" y="27.5">LD1117-3.3</text>
<text x="99.8" y="25">VREG1</text>
<text x="163.3" y="28.8">JP2</text>
<text x="187.2" y="27.5">POW1</text>
<text x="195.1" y="27.5">A4988</text>
<text x="203.7" y="27.5">POW2</text>
<text x="227.3" y="29.4">C4</text>
<text x="275.6" y="28.1">X3</text>
<text x="275.6" y="25.6">MOTOR</text>
<text x="98.3" y="31.3">VI</text>
<text x="103.7" y="35.1" transform="rotate(-90 103.7 35.1)">GND</text>
<text x="104.9" y="31.3">VO</text>
<text x="162.7" y="31.3">UART</text>
<text x="227.3" y="31.9">100n</text>
<text x="86.4" y="37.4">C1</text>
<text x="86.4" y="39.9">100uF</text>
<text x="121.9" y="37.4">C2</text>
<text x="121.9" y="39.9">1uF</text>
<text x="265.1" y="36.4">+3.3V</text>
<text x="271.8" y="47.2">C3</text>
<text x="29.8" y="52.9">X1</text>
<text x="271.8" y="49.7">100n</text>
<text x="30.1" y="55.4">IN 1</text>
<text x="79.6" y="55.4">+3.3V</text>
<text x="100.9" y="56.7">GND</text>
<text x="67.3" y="65.6">X4</text>
<text x="266" y="64.3">GND</text>
<text x="66.4" y="68.1">JTAG</text>
<text x="166.6" y="66.9">PA0</text>
<text x="166.6" y="69.4">PA1</text>
<text x="166.6" y="71.9">PA2</text>
<text x="216.9" y="71.9">PC13</text>
<text x="218.1" y="66.9">PC6</text>
<text x="218.1" y="69.4">PC7</text>
<text x="29.2" y="75.8">OUT1</text>
<text x="29.8" y="73.2">X2</text>
<text x="145.4" y="75.8">R14</text>
<text x="166.6" y="74.5">PA3</text>
<text x="166.6" y="77">PA4</text>
<text x="205.7" y="77">PC15-OSCX_OUT</text>
<text x="207.4" y="74.5">PC14-OSCX_IN</text>
<text x="80.6" y="80.8">GND</text>
<text x="116.5" y="80.8">+3.3V</text>
<text x="145.4" y="83.4">R11</text>
<text x="145.4" y="80.8">R12</text>
<text x="145.4" y="78.3">R13</text>
<text x="166.6" y="79.6">PA5</text>
<text x="166.6" y="82.1">PA6</text>
<text x="218.1" y="82.1">PD0</text>
<text x="67.3" y="88.5">X5</text>
<text x="166.6" y="84.6">PA7</text>
<text x="166.6" y="87.2">PA8</text>
<text x="166.6" y="89.7">PA9</text>
<text x="218.1" y="84.6">PD1</text>
<text x="218.1" y="87.2">PD2</text>
<text x="218.1" y="89.7">PD3</text>
<text x="65.4" y="91">DEBUG</text>
<text x="121.9" y="91.6">R6</text>
<text x="121.9" y="94.2">4k7</text>
<text x="166.6" y="92.3">PA10</text>
<text x="166.6" y="94.8">PA11[PA9]</text>
<text x="210" y="94.8">PF0-OSC_IN</text>
<text x="42" y="99.9">LOAD</text>
<text x="42.7" y="97.3">JP1</text>
<text x="65.7" y="96.1">+3.3V</text>
<text x="80.6" y="99.9">GND</text>
<text x="166.6" y="97.3">PA12[PA10]</text>
<text x="166.6" y="99.9">PA13</text>
<text x="208.3" y="97.3">PF1-OSC_OUT</text>
<text x="212" y="99.9">PF2-NRST</text>
<text x="56.6" y="105">SP3485CN</text>
<text x="63.9" y="102.4">U2</text>
<text x="166.6" y="102.4">PA14-BOOT0</text>
<text x="166.6" y="105">PA15</text>
<text x="212.2" y="107.5">VDD/VDDA</text>
<text x="218.3" y="102.4">PF3</text>
<text x="243.5" y="106.2">+3.3V</text>
<text x="36.8" y="108.1">R1</text>
<text x="36.8" y="110.7">120</text>
<text x="62" y="111.3">A</text>
<text x="69.4" y="110.2" transform="rotate(-90 69.4 110.2)">VCC</text>
<text x="72.5" y="108.8">RO</text>
<text x="72.6" y="111.9">~{RE}</text>
<text x="108" y="110.7">C10</text>
<text x="108" y="113.2">100n</text>
<text x="121.9" y="109.4">R5</text>
<text x="121.9" y="112">4k7</text>
<text x="146" y="113.9">R8</text>
<text x="146" y="111.3">R9</text>
<text x="146" y="108.8">R10</text>
<text x="166.6" y="110">PB0</text>
<text x="166.6" y="112.6">PB1</text>
<text x="215.7" y="112.6">VREF+</text>
<text x="62" y="116.4">B</text>
<text x="69.4" y="119.6" transform="rotate(-90 69.4 119.6)">GND</text>
<text x="72.6" y="116.4">DE</text>
<text x="73.2" y="118.9">DI</text>
<text x="166.6" y="115.1">PB2</text>
<text x="166.6" y="117.7">PB3</text>
<text x="117.4" y="122.7">GND</text>
<text x="166.6" y="120.2">PB4</text>
<text x="166.6" y="122.7">PB5</text>
<text x="166.6" y="125.3">PB6</text>
<text x="250.2" y="120.8">C6</text>
<text x="250.2" y="123.4">100n</text>
<text x="264.2" y="120.8">C9</text>
<text x="264.2" y="123.4">100n</text>
<text x="166.6" y="127.8">PB7</text>
<text x="166.6" y="130.4">PB8</text>
<text x="66.6" y="134.2">GND</text>
<text x="146" y="134.2">R7</text>
<text x="166.6" y="135.4">PB10</text>
<text x="166.6" y="138">PB11</text>
<text x="166.6" y="132.9">PB9</text>
<text x="244.4" y="135.4">GND</text>
<text x="258.4" y="135.4">GND</text>
<text x="27.6" y="139.3">+3.3V</text>
<text x="57.2" y="142">U1</text>
<text x="166.6" y="140.5">PB12</text>
<text x="166.6" y="143.1">PB13</text>
<text x="51.3" y="148.1">VDD5V</text>
<text x="55" y="144.2">AS5600</text>
<text x="62.3" y="148.1">DIR</text>
<text x="86.4" y="145">R2</text>
<text x="86.4" y="147.5">4k7</text>
<text x="96.5" y="145">R3</text>
<text x="96.5" y="147.5">4k7</text>
<text x="106.7" y="145">R4</text>
<text x="106.7" y="147.5">4k7</text>
<text x="166.6" y="145.6">PB14</text>
<text x="166.6" y="148.1">PB15</text>
<text x="25.4" y="151.3">C5</text>
<text x="25.4" y="153.9">100n</text>
<text x="51.3" y="150.7">VDD3V3</text>
<text x="51.3" y="153.2">OUT</text>
<text x="51.3" y="155.8">GND</text>
<text x="61.5" y="155.8">PGO</text>
<text x="61.8" y="153.2">SDA</text>
<text x="61.9" y="150.7">SCL</text>
<text x="166.6" y="153.2">VSS/VSSA</text>
<text x="28.5" y="165.9">GND</text>
<text x="53" y="164.7">+3.3V</text>
<text x="87.3" y="164.7">+3.3V</text>
<text x="135.2" y="164.7">GND</text>
<text x="61.1" y="168.5">ADD7</text>
<text x="95.4" y="168.5">ADD3</text>
<text x="61.1" y="174.8">ADD6</text>
<text x="95.4" y="174.8">ADD2</text>
<text x="139.7" y="175.5">H1</text>
<text x="139.7" y="178">MountingHole</text>
<text x="61.1" y="181.2">ADD5</text>
<text x="95.4" y="181.2">ADD1</text>
<text x="139.7" y="185.6">H3</text>
<text x="139.7" y="180.5">H2</text>
<text x="139.7" y="183.1">MountingHole</text>
<text x="61.1" y="187.5">ADD4</text>
<text x="95.4" y="187.5">ADD0</text>
<text x="139.7" y="188.2">MountingHole</text>
<text x="139.7" y="190.7">H4</text>
<text x="139.7" y="193.2">MountingHole</text>
</g>
<g font-size="1.8" fill="#a90000">
<text x="270.5" y="22.6">4</text>
<text x="270.5" y="27.7">2</text>
<text x="270.5" y="25.1">3</text>
<text x="95.9" y="30.2">3</text>
<text x="108.6" y="30.2">2</text>
<text x="161.9" y="34.9">1</text>
<text x="167" y="34.9">2</text>
<text x="186.7" y="30.2">1</text>
<text x="186.7" y="32.8">2</text>
<text x="186.7" y="35.3">3</text>
<text x="208.2" y="30.2">1</text>
<text x="208.2" y="32.8">2</text>
<text x="208.2" y="35.3">3</text>
<text x="270.5" y="30.2">1</text>
<text x="102.6" y="37.5" transform="rotate(-90 102.6 37.5)">1</text>
<text x="186.7" y="37.8">4</text>
<text x="186.7" y="40.4">5</text>
<text x="208.2" y="37.8">4</text>
<text x="208.2" y="40.4">5</text>
<text x="186.7" y="42.9">6</text>
<text x="186.7" y="45.5">7</text>
<text x="208.2" y="42.9">6</text>
<text x="208.2" y="45.5">7</text>
<text x="186.7" y="48">8</text>
<text x="208.2" y="48">8</text>
<text x="33" y="58.2">2</text>
<text x="33" y="60.7">3</text>
<text x="33" y="63.2">4</text>
<text x="76.2" y="65.8">3</text>
<text x="76.2" y="63.2">4</text>
<text x="161.3" y="65.8">11</text>
<text x="224.8" y="65.8">30</text>
<text x="76.2" y="70.9">1</text>
<text x="76.2" y="68.3">2</text>
<text x="161.3" y="68.3">12</text>
<text x="161.3" y="70.9">13</text>
<text x="224.8" y="68.3">31</text>
<text x="225.4" y="70.9">1</text>
<text x="161.3" y="73.4">14</text>
<text x="161.3" y="75.9">15</text>
<text x="225.4" y="73.4">2</text>
<text x="225.4" y="75.9">3</text>
<text x="33" y="78.5">2</text>
<text x="33" y="81">3</text>
<text x="33" y="83.6">4</text>
<text x="161.3" y="78.5">16</text>
<text x="161.3" y="81">17</text>
<text x="161.3" y="83.6">18</text>
<text x="224.8" y="81">38</text>
<text x="224.8" y="83.6">39</text>
<text x="76.2" y="88.6">2</text>
<text x="76.2" y="86.1">3</text>
<text x="161.3" y="86.1">28</text>
<text x="161.3" y="88.6">29</text>
<text x="224.8" y="86.1">40</text>
<text x="224.8" y="88.6">41</text>
<text x="76.2" y="91.2">1</text>
<text x="161.3" y="91.2">32</text>
<text x="161.3" y="93.7">33</text>
<text x="225.4" y="93.7">8</text>
<text x="161.3" y="96.3">34</text>
<text x="161.3" y="98.8">35</text>
<text x="161.3" y="101.3">36</text>
<text x="224.8" y="98.8">10</text>
<text x="225.4" y="101.3">4</text>
<text x="225.4" y="96.3">9</text>
<text x="41.2" y="103.5">1</text>
<text x="46.3" y="103.5">2</text>
<text x="68.3" y="104.8" transform="rotate(-90 68.3 104.8)">8</text>
<text x="76.8" y="107.7">1</text>
<text x="161.3" y="103.9">37</text>
<text x="225.4" y="106.4">6</text>
<text x="59" y="110.2">6</text>
<text x="76.8" y="110.2">2</text>
<text x="161.3" y="109">19</text>
<text x="161.3" y="111.5">20</text>
<text x="225.4" y="111.5">5</text>
<text x="59" y="115.3">7</text>
<text x="76.8" y="115.3">3</text>
<text x="76.8" y="117.9">4</text>
<text x="161.3" y="114">21</text>
<text x="161.3" y="116.6">42</text>
<text x="161.3" y="119.1">43</text>
<text x="68.3" y="122.6" transform="rotate(-90 68.3 122.6)">5</text>
<text x="161.3" y="121.7">44</text>
<text x="161.3" y="124.2">45</text>
<text x="161.3" y="126.7">46</text>
<text x="161.3" y="129.3">47</text>
<text x="161.3" y="131.8">48</text>
<text x="161.3" y="134.4">22</text>
<text x="161.3" y="136.9">23</text>
<text x="161.3" y="139.4">24</text>
<text x="161.3" y="142">25</text>
<text x="48.9" y="147.1">1</text>
<text x="48.9" y="149.6">2</text>
<text x="66.6" y="149.6">7</text>
<text x="66.6" y="147.1">8</text>
<text x="161.3" y="144.5">26</text>
<text x="161.3" y="147.1">27</text>
<text x="48.9" y="152.1">3</text>
<text x="48.9" y="154.7">4</text>
<text x="66.6" y="154.7">5</text>
<text x="66.6" y="152.1">6</text>
<text x="161.9" y="152.1">7</text>
<text x="60.3" y="172.1">1</text>
<text x="65.4" y="172.1">2</text>
<text x="94.6" y="172.1">1</text>
<text x="99.7" y="172.1">2</text>
<text x="60.3" y="178.4">1</text>
<text x="65.4" y="178.4">2</text>
<text x="94.6" y="178.4">1</text>
<text x="99.7" y="178.4">2</text>
<text x="60.3" y="184.8">1</text>
<text x="65.4" y="184.8">2</text>
<text x="94.6" y="184.8">1</text>
<text x="99.7" y="184.8">2</text>
<text x="60.3" y="191.1">1</text>
<text x="65.4" y="191.1">2</text>
<text x="94.6" y="191.1">1</text>
<text x="99.7" y="191.1">2</text>
</g>
<g font-size="1.8" fill="#0f0f0f">
<text x="68.6" y="30.1">12V</text>
<text x="68.6" y="46.6">GND</text>
</g>
<g font-size="1.8" fill="#0000c2">
<text x="141" y="45.4">QUANDO SI USA IN</text>
<text x="141" y="47.5">USART, CONFIGURARE COME</text>
<text x="141" y="49.5">GPIO-INPUT</text>
<text x="232.6" y="95.9">USA CLOCK INTERNO HS48MHz</text>
<text x="69.8" y="146.1">CCW</text>
</g>
<g font-size="1.4" fill="#006464">
<text x="150.4" y="76.9">100R</text>
<text x="150.4" y="82">100R</text>
<text x="150.4" y="79.4">100R</text>
<text x="150.4" y="84.5">100R</text>
<text x="150.4" y="109.9">100R</text>
<text x="150.4" y="112.5">100R</text>
<text x="150.4" y="115">100R</text>
<text x="150.4" y="135.3">100R</text>
</g>
</svg>
